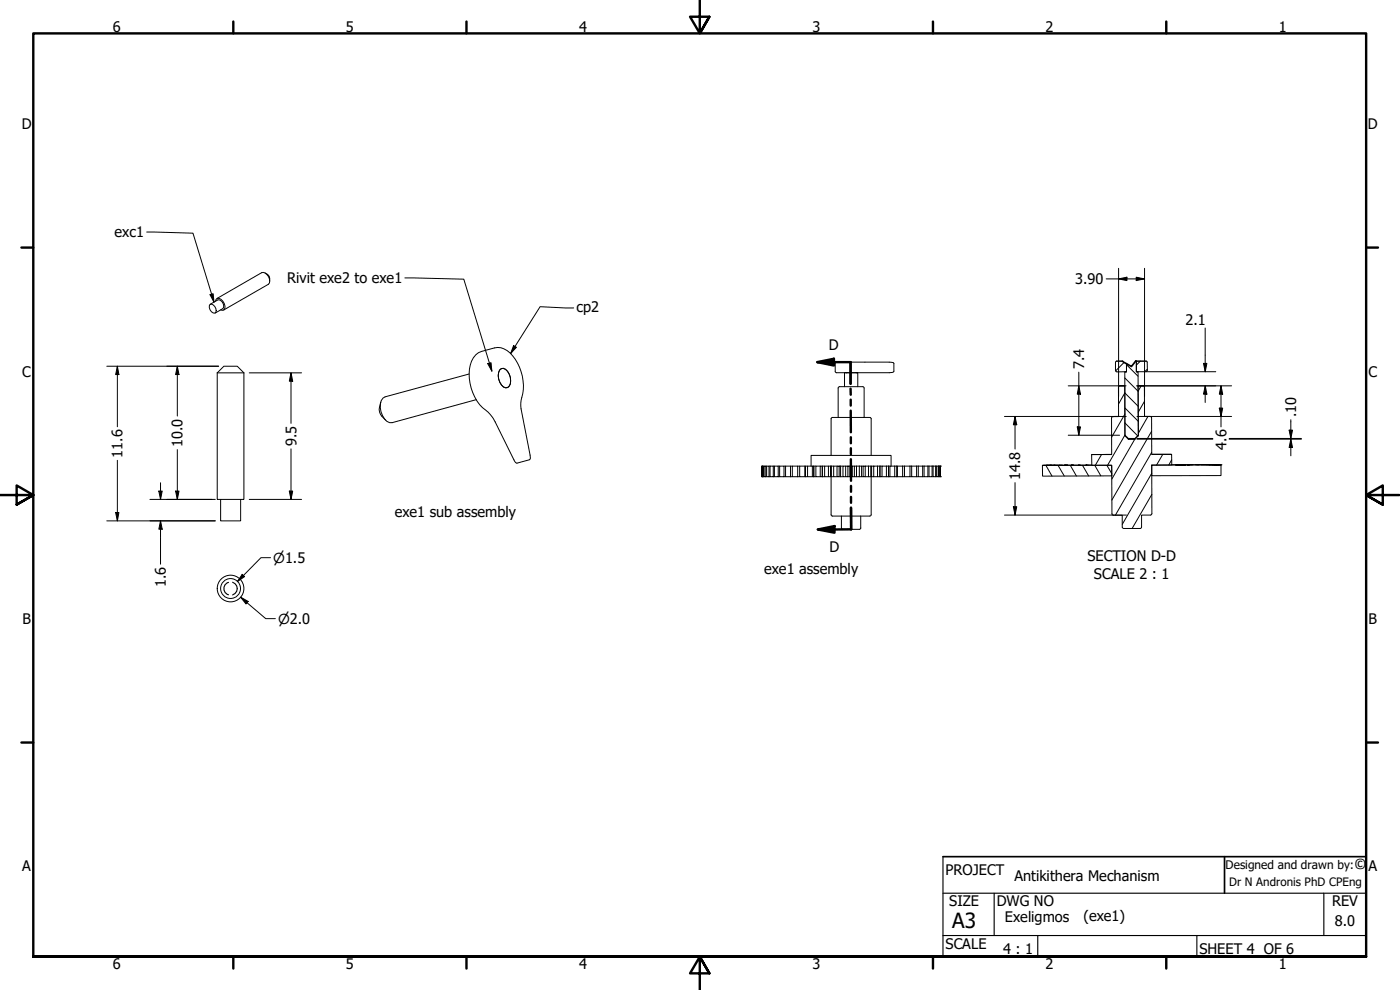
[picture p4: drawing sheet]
<svg xmlns="http://www.w3.org/2000/svg" width="420mm" height="297mm" viewBox="0 0 420 297" stroke-linecap="round" stroke-linejoin="round" font-family="sans-serif">
<!-- layer: Hatch (ANSI) -->
<g fill="none" stroke="#000" stroke-width=".3">
<path d="M337.4 108.7l-2.6 2.6M337.6 117.9l4 4M337.6 113.4l4 4M337.6 117.9l-1.9 3.3M338.1 109.4l3.4 3.5M342.2 108.4l-1.2 1.1M342.5 115.8l-.9 1.5M344.3 110.8l-.8 .7M313.9 139.6l1.8 3.3M317.5 139.6l1.9 3.2M321.2 139.6l1.8 3.2M324.9 139.6l1.8 3.2"/>
<path d="M328.5 139.6l1.9 3.2M330.6 136.4l-1.9 3.2M332.2 139.6l1.5 2.5M337.6 126.9l3.8 3.9M337.6 122.4l4 4M337.6 124.2l-4 6.9M337.6 130.5l-5.2 9.1M340.6 131.8l-6.9 11.9M343.5 120.4l-1.9 3.3M344.5 125l-2.9 5M345.6 129.4l-11.9 20.7M345.7 135.7l-11 18.9"/>
<path d="M349 136.3l-1.9 3.3M351.6 138l-.8 1.5M345.7 142l-8.9 15.3M345.7 148.3l-5.9 10.3"/>
</g>
<!-- layer: Visible (ANSI) -->
<g fill="none" stroke="#000" stroke-width=".3">
<path d="M63 91.3a1.77 1.77 0 0 1 1.8 2.4l-.4 .3a1.84 1.84 0 0 1-1.4-2.7zM63.1 91.3l2.3-1.3a1.72 1.72 0 0 1 1.4 2.6l-2.2 1.3M64.7 90.4l.2-.6 .3-.3a2.41 2.41 0 0 1 2 3.4l-1 .1M65.1 89.6l13.4-7.8a2.31 2.31 0 0 1 2.1 3.5l-13.5 7.7M79.5 81.9a2.01 2.01 0 0 1 1.4 2.5M65.2 111.9l2-2h4l2 2M65.2 111.9v37.9h8v-37.9M65.2 111.9h8M140.8 112.2l-25.2 6.9a2.88 2.88 0 0 0-1.5 3.2 5.4 5.4 0 0 0 2.8 4.5h.8l25.2-6.9M142.7 106.5a12 12 0 0 1 6.7-2.2 6.6 6.6 0 0 1 5.2 3.5 14.4 14.4 0 0 1 1.8 12.3v2.6l2.7 13.9v1.1l-.2 .3-3.7 1-.6-.3-6-12.1a11.1 11.1 0 0 0-3.8-4.3 14 14 0 0 1-3.3-13.9zM149.9 111l.6-.4a2.11 2.11 0 0 1 2.3 1.7 3.5 3.5 0 0 1-.4 4 2.03 2.03 0 0 1-2.4-1.6 3.9 3.9 0 0 1-.1-3.7zM250.7 108.8l17.1-.1 .5 .3v2.4l-.5 .3-.9 .1h-15.9l-.3-.4z"/>
<path d="M253.4 116v-4.2h4v4.2M253.9 111.8h.1M256.9 111.8h.1M335 108.4h1.8l-1.9 .1-.1 2.7 .4 .4 2.9-.1v-2.4v2.5h-.5v19l1 1h2l1-1.1-.1-18.9h-.5v-3.2h-.2h3.2M336 115.8h1.6M336.1 115.8l-.4 .4v8.8h-1.7l-.4 .4v11h-6l.1 3.2h5.9l.1 14.6 .4 .4h2.7v3.6l.4 .4 5.3-.2 .1-3.9h2.7l.4-.3v-14.6l6-.1-.1-3.2h-5.9l-.1-11-.4-.3h-1.7v-8.9l-.4-.3M336.1 115.8h1.5v15M337.6 111.6h.5M341 108.4h3.2v3l-3.2 .1zM341 111.5l.5 .1M341.5 115.8h1.6M343.1 115.8h-1.6l.1 15"/>
<path d="M114.3 120.7a4 4 0 0 0 1.4 5.4M228.6 139.9l.2 3.1zM228.6 139.9h.1M228.6 139.9v3.1M228.8 139.9h.1M228.8 139.9h.4v3.1h-.4zM229.2 139.9h.1M229.3 139.9h.5v3.1h-.5zM229.8 139.9h.3M230.1 139.9h.7v3.1h-.7zM230.8 139.9h.3M231.1 139.9h1v3.1h-1z"/>
<path d="M232.1 139.9h.3M232.4 139.9h1.2v3.1h-1.2zM233.6 139.9h.4M234 139.9h1.3v3.1h-1.3zM235.3 139.9h.5M235.8 139.9h1.4v3.1h-1.4zM237.2 139.9h.6M237.8 139.9h1.6v3.1h-1.6zM239.4 139.9h.6M241.6 139.9h.1v3.1h-.1zM241.6 139.9h-1.6v3.1h1.6M241.7 139.9h.7"/>
<path d="M243.4 139.9v-3.3h24v3.3M243.8 139.9h.4v3.1h-.4zM243.8 139.9h-1.4v3.1h1.4M244.9 139.9h-.7v3.1M246.2 139.9h.6v3.1h-.6zM246.2 139.9h-1.3v3.1h1.3M247.5 139.9h-.7v3.1M248.6 139.9h-1.1v3.1h1.1M249.3 139.9h-.7v3.1h.7v-3.1h.2M249.4 125.6v11M249.4 125.7l.4-.4h11.2l.5 .4M249.5 139.9v3.1h-.2"/>
<path d="M249.5 139.9h.7M251.2 139.9h-1v3.1h1M251.5 125.3v-8.9l.4-.4h7l.4 .2v9.1M251.8 139.9h-.6v3.1h.6v-3.1h.5M252.3 139.9v3.1h-.5M252.3 139.9h.7M253.8 139.9h-.8v3.1h.8M254.5 139.9h-.7v3.1h.7v-3.1h.6M255.1 139.9v3.1h-.6M255.1 139.9h.7M256.4 139.9h-.6v3.1h.6M257 139.9h-.6v3.1h.6v-3.1h.9"/>
<path d="M257.9 139.9v3.1h-.9M257.9 139.9h.7M259 139.9h-.4v3.1h.4M259.7 139.9h-.7v3.1h.7v-3.1h.9M260.6 139.9v3.1h-.9M260.6 139.9h.7M261.5 125.6v11M261.6 139.9h-.3v3.1h.3M262.2 139.9h-.6v3.1h.6v-3.1h1.2M263.4 139.9v3.1h-1.2M263.4 139.9h.6M264.1 139.9v3.1"/>
<path d="M264.1 139.9h.6M266 139.9h-1.3v3.1h-.6M266 139.9v3.1h-1.3M266 139.9h1.1M266.7 139.9v3.1zM268.5 139.9h-1.4v3.1h-.4M268.5 139.9v3.1h-1.4M268.5 139.9h.8M269.1 139.9v3.1M270.9 139.9h-1.6v3.1h-.2M270.9 139.9v3.1h-1.6M270.9 139.9h11.3"/>
<path d="M271.4 139.9v3.1h1.7v-3.1M273.6 139.9v3.1h1.5v-3.1M275.6 139.9v3.1h1.3v-3.1M277.3 139.9v3.1h1.2v-3.1M278.8 139.9v3.1h.9v-3.1M280 139.9v3.1h.8v-3.1M281 139.9v3.1h.6v-3.1M281.7 139.9v3.1h.3v-3.1M282.1 139.9v3.1l.1-3.1M282.2 139.9h.1M282.2 139.9v3.1M312.8 139.6h20.8l.1 3.2-20.8 .1z"/>
<path d="M312.8 139.6h.1M312.8 139.6h1.9h-1.7M313 139.6h2h-1.6M313 139.6h.1M313.4 139.6h.1M314.1 139.6h2.3h-1.4M314.1 139.6h1.5h-2.2M314.1 139.6h.1M315 139.6h2.5h-1.2M315 139.6h.1M316.3 139.6h2.6h-1.1M316.3 139.6h.1"/>
<path d="M317.8 139.6h.1M319.5 139.6h2.7h-.7M319.5 139.6h.9h-2.6M319.5 139.6h.1M321.5 139.6h2.7h-.6M321.5 139.6h.1M323.6 139.6h.1M326 139.5h.3l-2.7 .1M326 139.5h1.7M326 139.5v.1M333.6 136.3l-6 .1M335.7 125h-1.8"/>
<path d="M337.6 130.8l1 1M337.6 130.8h.2M338.6 131.8h2M341.4 130.8h.2M341.6 130.8l-1 1M343.5 125h1.8M345.7 139.6l20.7-.1v3.2h-20.7zM345.7 136.3h5.9M351.7 139.4h1.7M352.8 139.5h3zM353.4 139.4h-.4h2.7M353.4 139.4h.1"/>
<path d="M355.7 139.4h-.6h2.7M355.7 139.4h.1M356.3 139.5h.7zM357.8 139.4h-.7h2.7M357.8 139.4h.1M359.8 139.4h-.9h2.6M359.8 139.4h.1M361.5 139.4h-1.1h2.6M361.5 139.4h.1M363 139.4h-1.2h2.5M363 139.4h.1M364.3 139.4l-1.4 .1h2.3"/>
<path d="M364.3 139.4v.1M365.2 139.5h-1.5h2.2M365.2 139.5h.1M365.9 139.5h-1.6h2M365.9 139.5h.1M366.3 139.5h-1.7h1.8M366.3 139.5h.1M366.4 139.5h.1M66.2 149.8v6.5h6v-6.5M228.6 143h.1M228.8 143h.1M229.2 143h.1"/>
<path d="M229.8 143h.3M230.8 143h.3M232.1 143h.3M233.6 143h.4M235.3 143h.5M237.2 143h.6M239.4 143h.6M241.7 143h.7M244.2 143h.7M246.8 143h.7M249.4 143v11.5M249.4 154.4l.4 .4h11.2l.5-.4"/>
<path d="M249.5 143h.7M252.3 143h.7M252.5 154.8v3.6M252.5 158.4l.4 .4h5l.4-.4M255.1 143h.7M257.9 143h.7M258.3 154.8v3.6M260.6 143h.7M261.5 143v11.5M263.4 143h.6M266 143h.7M268.5 143h.6"/>
<path d="M270.9 143h.5M273.1 143h.5M275.1 143h.5M276.9 143h.4M278.5 143h.3M279.7 143h.3M280.8 143h.2M281.6 143h.1M282 143h.1M282.2 143h.1"/>
<circle cx="69.2" cy="176.6" r="2.98"/>
<circle cx="69.2" cy="176.6" r="4"/>
</g>
<!-- layer: Hidden (ANSI) -->
<path d="M68.6 174.7a1.94 1.94 0 0 0-1.4 1.9 1.94 1.94 0 0 0 1.4 1.9M69.8 174.7a2 2 0 0 1 1.4 1.9 2 2 0 0 1-1.4 1.9" fill="none" stroke="#000" stroke-width=".34"/>
<!-- layer: Break Line (ANSI) -->
<path d="M336.8 108.4l2.8 1.6 1.2-1.6M340.8 108.4h.1" fill="none" stroke="#000" stroke-width=".51"/>
<!-- layer: Section Line (ANSI) -->
<path d="M245.3 108.7l5-1.1v2.1zM245.3 108.7h10v6.4M255.3 116.6v1.8M255.3 119.9v1.8M255.3 123.2l.1 6.5M255.4 137.8v6.5M255.4 131.2v1.8M255.4 134.5v1.8M245.4 158.9l5-1.1v2zM255.4 152.3v6.5l-10 .1M255.4 145.8v1.8M255.4 149.1v1.8" fill="none" stroke="#000" stroke-width=".72"/>
<g fill="#000">
<path d="M245.3 108.7l5-1.1v2.1z" fill-rule="evenodd"/>
<path d="M245.4 158.9l5-1.1v2z" fill-rule="evenodd"/>
</g>
<!-- layer: Border (ANSI) -->
<g fill="none" stroke="#000" stroke-width=".72">
<path d="M70 6.5v3.5M140 6.5v3.5M210 0v10l-2.9-5h5.8l-2.9 5 2.9-5M280 6.5v3.5M350 6.5v3.5M6.4 74.3h3.6M410 74.3h3.6M0 148.5h10l-5-2.8v5.7l5-2.9-5 2.9M420 148.5h-10l5-2.8v5.7l-5-2.9 5 2.9M6.4 222.8h3.6M410 222.8h3.6M10 287v-277h400v277h-400h400"/>
<path d="M70 287v3.6M140 287v3.6M212.9 292l-2.9-5 2.9 5h-5.8l2.9-5v10M280 287v3.6M350 287v3.6"/>
</g>
<!-- layer: Title (ANSI) -->
<path d="M283 257h127v30h-127M367.5 257v11" fill="none" stroke="#000" stroke-width=".51"/>
<path d="M283 257v30M283 268h127M298.4 268v12.7M397.3 268v12.7M283 280.7h127M311.4 280.7v6.3M359.2 280.7v6.3" fill="none" stroke="#000" stroke-width=".34"/>
<!-- layer: Symbol (ANSI) -->
<path d="M44 69.6l13.9 .4 6.3 20.7M63 88.4l1-.3 .2 2.6zM121.5 83.4l17.7 .4 8.4 27.6M172.2 92.4l-10.1-.4-8.9 14.1M146.4 109.1l1-.3 .2 2.6zM154.1 103.7l.9 .5-1.8 1.9z" fill="none" stroke="#000" stroke-width=".3"/>
<g fill="#000">
<path d="M63 88.4l1-.3 .2 2.6z" fill-rule="evenodd"/>
<path d="M146.4 109.1l1-.3 .2 2.6z" fill-rule="evenodd"/>
<path d="M154.1 103.7l.9 .5-1.8 1.9z" fill-rule="evenodd"/>
</g>
<!-- layer: Dimension (ANSI) -->
<g fill="none" stroke="#000" stroke-width=".3">
<path d="M332 83.7h11.5M335.7 83.7l2.5-.5v1zM335.7 80.5v38.5M341 83.2l2.5 .5-2.5 .5zM343.5 80.5v38.4M361.7 98.4v13.1M32 109.9h33.6M35.2 109.9l.5 2.5h-1zM35.2 109.9v18.1M53.2 109.9l.5 2.5h-1zM53.2 109.9v14.9M74.8 111.9h15.7"/>
<path d="M87.3 111.9l.5 2.5h-1zM87.3 111.9v15.1M320.6 115.8h17.3M323.8 115.8l.5 2.5h-1zM323.8 111.7v18.9M341.2 115.8h28.4M344.1 111.5h20.8M361.2 109h1l-.5 2.5zM361.7 115.8l.5 2.5h-1zM361.7 115.8v5M366.4 115.8l.5 2.5h-1zM366.4 115.8v12.3"/>
<path d="M35.2 138.1v18.2M53.2 134.9v14.9M87.3 134.7v15.1M301.5 125h36.5M304.6 125l.5 2.5h-1zM304.6 125v9.7M320.6 130.6h15.4M323.3 128.1h1l-.5 2.5zM341.2 125h28.4M341.2 131.8h22.8M341.2 131.6h22.8M365.9 122.5h1l-.5 2.5z"/>
<path d="M368.9 131.8h21.7M368.9 131.6h21.7M386.9 129.1h1l-.5 2.5zM387.4 131.8l.5 2.5h-1zM387.4 125.9v5.7M387.4 131.8v5M32 156.3h32.6M34.7 153.8h1l-.5 2.5zM45 149.8h19.6M47.7 147.3h1l-.5 2.5zM48.2 156.3l.5 2.5h-1zM48.2 144.9v4.9"/>
<path d="M48.2 156.3v13M52.7 147.3h1l-.5 2.5zM74.8 149.8h15.7M86.8 147.3h1l-.5 2.5zM301.5 154.5h36.6M304.1 152h1l-.5 2.5zM304.6 144.8v9.7M72.2 179.2l2.3 1.3-.7 .7zM72.2 179.2l7.6 6.4h2.8M72.7 172.3l.7 .7-2.1 1.4zM81.2 167.3h-2.9l-7 7.1"/>
</g>
<g fill="#000">
<path d="M335.7 83.7l2.5-.5v1z" fill-rule="evenodd"/>
<path d="M341 83.2l2.5 .5-2.5 .5z" fill-rule="evenodd"/>
<path d="M35.2 109.9l.5 2.5h-1z" fill-rule="evenodd"/>
<path d="M53.2 109.9l.5 2.5h-1z" fill-rule="evenodd"/>
<path d="M87.3 111.9l.5 2.5h-1z" fill-rule="evenodd"/>
<path d="M323.8 115.8l.5 2.5h-1z" fill-rule="evenodd"/>
<path d="M361.2 109h1l-.5 2.5z" fill-rule="evenodd"/>
<path d="M361.7 115.8l.5 2.5h-1z" fill-rule="evenodd"/>
<path d="M366.4 115.8l.5 2.5h-1z" fill-rule="evenodd"/>
<path d="M304.6 125l.5 2.5h-1z" fill-rule="evenodd"/>
<path d="M323.3 128.1h1l-.5 2.5z" fill-rule="evenodd"/>
<path d="M365.9 122.5h1l-.5 2.5z" fill-rule="evenodd"/>
<path d="M386.9 129.1h1l-.5 2.5z" fill-rule="evenodd"/>
<path d="M387.4 131.8l.5 2.5h-1z" fill-rule="evenodd"/>
<path d="M34.7 153.8h1l-.5 2.5z" fill-rule="evenodd"/>
<path d="M47.7 147.3h1l-.5 2.5z" fill-rule="evenodd"/>
<path d="M48.2 156.3l.5 2.5h-1z" fill-rule="evenodd"/>
<path d="M52.7 147.3h1l-.5 2.5z" fill-rule="evenodd"/>
<path d="M86.8 147.3h1l-.5 2.5z" fill-rule="evenodd"/>
<path d="M304.1 152h1l-.5 2.5z" fill-rule="evenodd"/>
<path d="M72.7 172.3l.7 .7-2.1 1.4z" fill-rule="evenodd"/>
<path d="M72.2 179.2l2.3 1.3-.7 .7z" fill-rule="evenodd"/>
</g>
<text font-size="6.3" x="285.8" y="278.5">A3</text>
<text font-size="4.5" x="406.4" y="260.8">©</text>
<g font-size="4.4">
<text x="33.8" y="9.6">6</text>
<text x="103.8" y="9.6">5</text>
<text x="173.8" y="9.6">4</text>
<text x="243.8" y="9.6">3</text>
<text x="313.8" y="9.6">2</text>
<text x="383.8" y="9.6">1</text>
<text x="6.5" y="38.8">D</text>
<text x="410.5" y="38.8">D</text>
<text x="34.4" y="71.2">exc1</text>
<text x="86.2" y="84.9">Rivit exe2 to exe1</text>
<text x="322.7" y="85.3">3.90</text>
<text x="173" y="93.6">cp2</text>
<text x="355.8" y="97.6">2.1</text>
<text x="248.8" y="105.1">D</text>
<text x="6.7" y="113">C</text>
<text x="325.4" y="110.9" transform="rotate(-90 325.4 110.9)">7.4</text>
<text x="410.7" y="113">C</text>
<text x="389" y="125.1" transform="rotate(-90 389 125.1)">.10</text>
<text x="36.8" y="137.3" transform="rotate(-90 36.8 137.3)">11.6</text>
<text x="54.8" y="134.1" transform="rotate(-90 54.8 134.1)">10.0</text>
<text x="88.9" y="133.9" transform="rotate(-90 88.9 133.9)">9.5</text>
<text x="368" y="135" transform="rotate(-90 368 135)">4.6</text>
<text x="306.2" y="144" transform="rotate(-90 306.2 144)">14.8</text>
<text x="118.4" y="155.1">exe1 sub assembly</text>
<text x="249" y="165.5">D</text>
<text x="229.3" y="172.3">exe1 assembly</text>
<text x="326.4" y="168.3">SECTION D-D</text>
<text x="328.3" y="173.6">SCALE 2 : 1</text>
<text x="49.7" y="176.1" transform="rotate(-90 49.7 176.1)">1.6</text>
<text x="6.7" y="187.3">B</text>
<text x="410.7" y="187.3">B</text>
<text x="6.7" y="261.5">A</text>
<text x="283.8" y="262.4">PROJECT</text>
<text x="410.7" y="261.5">A</text>
<text x="304.5" y="264.3">Antikithera Mechanism</text>
<text x="284.9" y="272">SIZE</text>
<text x="299.1" y="272">DWG NO</text>
<text x="399.8" y="271.9">REV</text>
<text x="301.6" y="276.5">Exeligmos</text>
<text x="325.2" y="276.4">(exe1)</text>
<text x="400.6" y="277.8">8.0</text>
<text x="283.8" y="284.7">SCALE</text>
<text x="301" y="286.3">4 : 1</text>
<text x="360" y="286.2">SHEET 4 OF 6</text>
<text x="33.8" y="290.6">6</text>
<text x="103.8" y="290.6">5</text>
<text x="173.8" y="290.6">4</text>
<text x="243.8" y="290.6">3</text>
<text x="313.8" y="290.6">2</text>
<text x="383.8" y="290.6">1</text>
</g>
<g font-size="4.1">
<text x="82" y="168.9">⌀1.5</text>
<text x="83.4" y="187.2">⌀2.0</text>
</g>
<text font-size="3.6" x="367.8" y="260.8">Designed and drawn by:</text>
<text font-size="3.5" x="368.9" y="265.9">Dr N Andronis PhD CPEng</text>
</svg>
